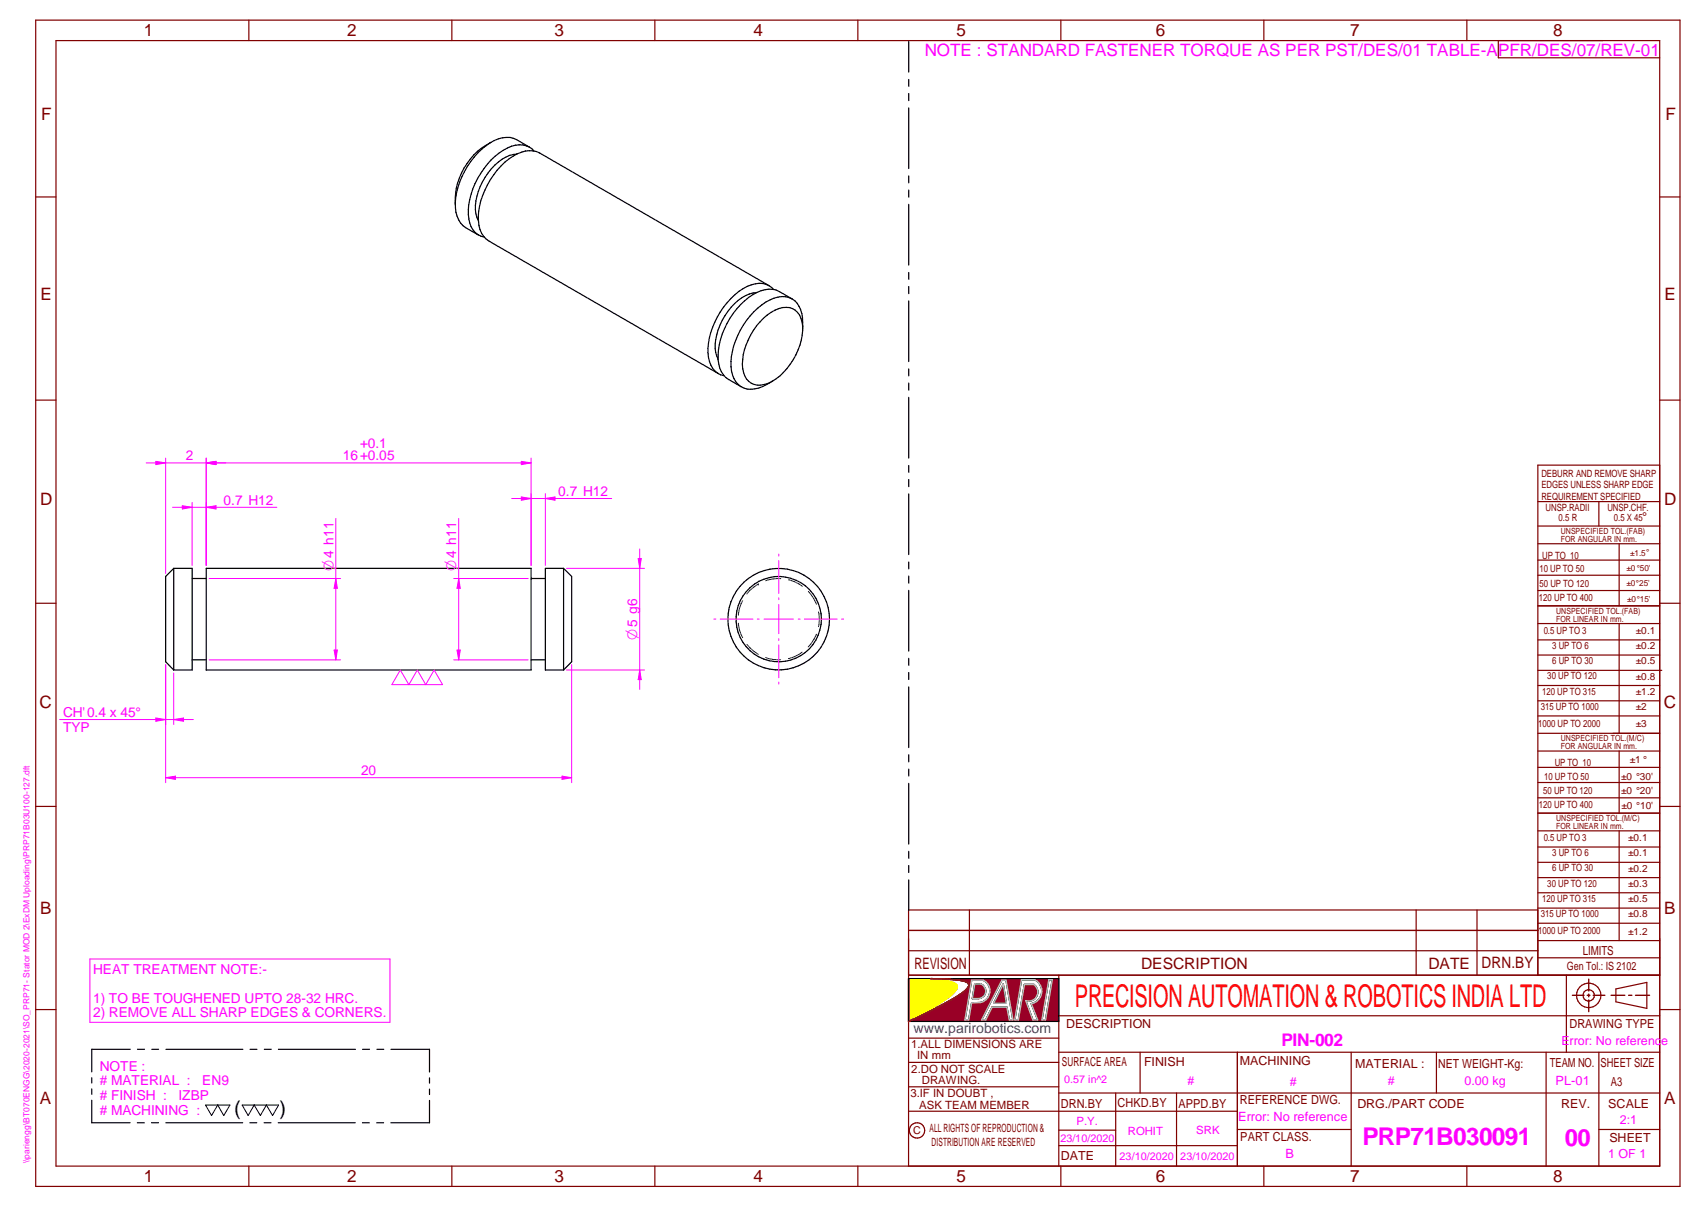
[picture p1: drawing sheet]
<svg xmlns="http://www.w3.org/2000/svg" width="420mm" height="297mm" viewBox="0 0 420 297" stroke-linecap="round" stroke-linejoin="round" font-family="sans-serif">
<g fill="none" stroke="#800000" stroke-width=".3">
<path d="M8.8 5h405v287h-405zM13.8 10h395v277h-395zM61.3 5v5M111.3 5v5M161.3 5v5M211.3 5v5M261.3 5v5M311.3 5v5M361.3 5v5M8.8 48.5h5M408.8 48.5h5M8.8 98.5h5"/>
<path d="M408.8 98.5h5M8.8 148.5h5M408.8 148.5h5M8.8 198.5h5M408.8 198.5h5M223.8 240h185M223.8 231v56M260.8 240v47M385.8 240v19M8.8 248.5h5M223.8 255.5h37M260.8 250h148"/>
<path d="M260.8 259h148M280.8 259v10M304.7 259v28M332.8 259v28M353.8 259v10M380.8 259v28M393.8 259v28M398 243.4l7.6-1.6v6.4l-7.6-1.7zM408.8 248.5h5M223.8 261.5h37M223.8 267.5h37M223.8 273.5h80.9"/>
<path d="M260.8 269h148M260.8 278.1h14M274.8 269v18M289.8 269v18M304.7 278h28.1M393.8 278h15M61.3 287v5M111.3 287v5M161.3 287v5M211.3 287v5M260.8 281.9h43.9M261.3 287v5"/>
<path d="M311.3 287v5M361.3 287v5"/>
<circle cx="391.3" cy="244.9" r="1.41"/>
<circle cx="391.3" cy="245" r="3"/>
<circle cx="225.9" cy="278.2" r="1.89"/>
</g>
<path d="M387.3 244.9h2.8M390.9 244.9h.7M391.3 241v2.9M391.3 244.6v.7M391.3 246.1v2.9M392.4 244.9h2.9M396.8 244.9h3.4M401.1 244.9h.8M402.8 244.9h3.5" fill="none" stroke="#800000" stroke-width=".34"/>
<path d="M239.3 241.2h2.8a2.94 2.94 0 0 1 1.7 3 2.94 2.94 0 0 1-2.2 2.5l-2.3 .1-.7 4.2h-1zM246.7 241.2h1.1l1.7 9.8h-.9l-.6-3.1h-3.7l-1.5 3.1h-1zM251.6 241.1h3.2a3.2 3.2 0 0 1 1.7 3.3 3.2 3.2 0 0 1-2.5 2.6l1.6 4h-1.2l-1.8-4.7a2.25 2.25 0 0 0 2.8-1.2 2.25 2.25 0 0 0-.8-2.8h-2.3l-1.5 8.7h-.9zM258.3 241.1h.9l-1.7 9.9h-.9z" fill="none" stroke="#991b1e" stroke-width=".34"/>
<path d="M240.1 242.1h1.4a1.85 1.85 0 0 1 1.2 2.1 1.85 1.85 0 0 1-1.7 1.5h-1.5z" fill-rule="evenodd" fill="#990026"/>
<path d="M240.1 242.1h1.4a1.85 1.85 0 0 1 1.2 2.1 1.85 1.85 0 0 1-1.7 1.5h-1.5z" fill="none" stroke="#991b1e" stroke-width=".34"/>
<path d="M247.1 242.2l.8 4.7h-3.2z" fill="#990026"/>
<path d="M247.1 242.2l.8 4.7h-3.2z" fill="none" stroke="#991b1e" stroke-width=".34"/>
<path d="M238.4 241.9l-.2-.1a28.1 28.1 0 0 0-8.9-1l5 .8a1.37 1.37 0 0 1 1.3 1.8l-1.3 1.5-1.8 1.4-8.7 5.1 10.6-5.4a11.3 11.3 0 0 0 4.1-3.1l.1-.6-.2-.4M239.3 241.2h2.8a2.94 2.94 0 0 1 1.7 3 2.94 2.94 0 0 1-2.2 2.5l-2.3 .1-.7 4.2h-1zM240.1 242.1h1.4a1.85 1.85 0 0 1 1.2 2.1 1.85 1.85 0 0 1-1.7 1.5h-1.5zM246.7 241.2h1.1l1.7 9.8h-.9l-.6-3.1h-3.7l-1.5 3.1h-1zM247.1 242.2l.8 4.7h-3.2zM251.6 241.1h3.2a3.2 3.2 0 0 1 1.7 3.3 3.2 3.2 0 0 1-2.5 2.6l1.6 4h-1.2l-1.8-4.7a2.25 2.25 0 0 0 2.8-1.2 2.25 2.25 0 0 0-.8-2.8h-2.3l-1.5 8.7h-.9zM258.3 241.1h.9l-1.7 9.9h-.9z" fill="none" stroke="#000" stroke-width=".34"/>
<g fill="#000">
<circle cx="235.4" cy="242.2" r=".17"/>
<circle cx="238.4" cy="241.9" r=".17"/>
</g>
<path d="M240.1 242.1h1.4a1.85 1.85 0 0 1 1.2 2.1 1.85 1.85 0 0 1-1.7 1.5h-1.5zM247.1 242.2l.8 4.7h-3.2z" fill="none" stroke="#c0c0c0" stroke-width=".34"/>
<path d="M223.8 240.8h5.5l4.1 .6a2.33 2.33 0 0 1 2.3 1.5l-.6 1.2-2.2 1.9-3.2 2-5.9 3.4z" fill-rule="evenodd" fill="#ff0"/>
<path d="M235.5 242.3l.2 .3v.6l-1.4 1.7-3.8 2.7-6.7 3.8" fill="none" stroke="#f1eb1f" stroke-width=".34"/>
<circle cx="235.5" cy="242.3" r=".17" fill="#f1eb1f"/>
<path d="M235.4 242.2l-1.1-.6-3.5-.6-1.5-.2h-5.5v10.6" fill="none" stroke="#f1eb1f" stroke-width=".34"/>
<path d="M229.3 240.8l4.3 .7 1.3 .4a1.06 1.06 0 0 1 .8 .7 1.06 1.06 0 0 1-.3 1.1l-1.6 1.6-2.8 1.9-7.2 4.2" fill="none" stroke="#ff0" stroke-width=".34"/>
<path d="M223.8 240.8v10.6" fill="none" stroke="#000" stroke-width=".34"/>
<path d="M223.8 240.8v10.6" fill="none" stroke="#000" stroke-width=".3"/>
<path d="M229.3 240.8l7.2 .5 1.8 .5 .3 .3v.5l-.4 .7-.8 .7-2.4 1.7-5.3 2.8-5.9 2.9h37v-10.6zM246.7 241.2h1.1l1.7 9.8h-.9l-.6-3.1h-3.7l-1.5 3.1h-1zM239.3 241.2h2.8a2.94 2.94 0 0 1 1.7 3 2.94 2.94 0 0 1-2.2 2.5l-2.3 .1-.7 4.2h-1zM251.6 241.1h3.2a3.2 3.2 0 0 1 1.7 3.3 3.2 3.2 0 0 1-2.5 2.6l1.6 4h-1.2l-1.8-4.7a2.25 2.25 0 0 0 2.8-1.2 2.25 2.25 0 0 0-.8-2.8h-2.3l-1.5 8.7h-.9zM258.3 241.1h.9l-1.7 9.9h-.9z" fill-rule="evenodd" fill="#990026"/>
<g fill="none" stroke="#000" stroke-width=".3">
<path d="M223.8 10.2v7.5M223.8 19.6v1.7M121 35a16.3 16.3 0 0 0-8.9 15.3M127.3 37.9a9.8 9.8 0 0 0-7.1 4.6 14.3 14.3 0 0 0-3 10.2l.6 1.6M130.4 36.2l-3.2-1.8a7 7 0 0 0-7.5 1.5 19.5 19.5 0 0 0-7.5 15.3 6 6 0 0 0 2.5 4.8l3.2 1.9M130.4 36.2l1.1 1M130.4 36.2a6.1 6.1 0 0 0-6.4 .8 19.2 19.2 0 0 0-8.7 15.8 5.3 5.3 0 0 0 4 5.6M223.8 23v1.8M223.8 26.5v15M223.8 43.3v1.7M223.8 46.8v1.7M223.8 50.3v14.9"/>
<path d="M186.3 72a9.8 9.8 0 0 0-7 4.6 14.3 14.3 0 0 0-3 10.1l.6 1.7M189.4 70.3l1.2 .9M189.4 70.3a7 7 0 0 0-7.4 1.4 19.7 19.7 0 0 0-7.6 15.2 5.3 5.3 0 0 0 3.9 5.6M189.4 70.3l-56.5-32.7a7 7 0 0 0-7.6 1.5 19.6 19.6 0 0 0-7.5 15.3 5.7 5.7 0 0 0 2.6 4.9l56.5 32.6M195.1 73.6a6.3 6.3 0 0 1 2.6 5.7 16.1 16.1 0 0 1-8.5 15 4.2 4.2 0 0 1-6.3-3.6 15.9 15.9 0 0 1 8-14.4 4.2 4.2 0 0 1 6.4 2.1l.4 1.9M195.1 73.6a5.6 5.6 0 0 0-5.4 .2 18.9 18.9 0 0 0-9.7 16.4 5.3 5.3 0 0 0 4 5.6 9.1 9.1 0 0 0 6.3-2M195.1 73.6l-3.2-1.8a7.1 7.1 0 0 0-7.5 1.4 19.5 19.5 0 0 0-7.5 15.3 5.9 5.9 0 0 0 2.5 4.9l3.2 1.8M223.8 67.1v1.6M223.8 70.5v1.8M223.8 74v15M223.8 90.8v1.7M223.8 94.3v1.7"/>
<path d="M223.8 97.8v14.9M223.8 114.6v1.6M223.8 118v1.8M42.8 139.9l-2 2v21l2 2M42.8 139.9v25M42.8 139.9h4.5v25h-4.5M50.8 139.9h80v25h-80zM138.8 139.9l2 2v21l-2 2M138.8 139.9v25M138.8 139.9h-4.5v25h4.5M223.8 121.5v15M223.8 138.3v1.7"/>
<path d="M47.3 142.4h3.5M130.8 142.4h3.5M223.8 141.8v1.7M223.8 145.3v14.9M47.3 162.4h3.5M130.8 162.4h3.5M223.8 162v1.7M223.8 165.5v1.7M223.8 169v15M223.8 185.8v1.7M223.8 189.3v1.7M223.8 192.8v14.9"/>
<path d="M223.8 209.5v1.7M223.8 213v1.7M223.8 216.5v7.5M32.1 258.2h-9.5v5.6M33.9 258.2h1.7M37.4 258.2h1.7M40.9 258.2h18.9M61.6 258.2h1.7M65.1 258.2h1.7M68.6 258.2h18.9M89.3 258.2h1.7M92.8 258.2h1.7"/>
<path d="M96.3 258.2h9.5v5.6M223.8 240.8h37v10.6h-37M22.6 270.8v5.5h9.4M22.6 265.2v1.3M22.6 268v1.3M33.8 276.3h1.7M37.3 276.3h1.7M40.8 276.3h19M61.5 276.3h1.7M65.1 276.3h1.6M68.5 276.3h19M89.3 276.3h1.7"/>
<path d="M92.8 276.3h1.7M105.8 270.8v5.5h-9.5M105.8 265.3v1.3M105.8 268v1.4"/>
</g>
<g fill="none" stroke="#991b1e" stroke-width=".34">
<path d="M223.8 251.4l5.9-2.9 5.3-2.8-5.1 2.7zM229.3 240.8l5.6 .3zM234.8 241.1l2.9 .5M234.9 241.1l2.8 .5M236 245l-1 .7M236 245l-1.1 .7M237.5 243.9l-1.5 1.1M237.7 241.6h.2a.9 .9 0 0 1 .7 1M237.7 241.6l.8 .4 .1 .3M238.3 243.2l-.8 .7M238.4 243l-.1 .1M238.5 242.7l-.9 1.1"/>
<path d="M238.5 242.7v.2M238.6 242.5l-.1 .2"/>
</g>
<path d="M239.3 241.2h2.8a2.94 2.94 0 0 1 1.7 3 2.94 2.94 0 0 1-2.2 2.5l-2.3 .1-.7 4.2h-1zM246.7 241.2h1.1l1.7 9.8h-.9l-.6-3.1h-3.7l-1.5 3.1h-1zM251.6 241.1h3.2a3.2 3.2 0 0 1 1.7 3.3 3.2 3.2 0 0 1-2.5 2.6l1.6 4h-1.2l-1.8-4.7a2.25 2.25 0 0 0 2.8-1.2 2.25 2.25 0 0 0-.8-2.8h-2.3l-1.5 8.7h-.9zM258.3 241.1h.9l-1.7 9.9h-.9z" fill="none" stroke="#c0c0c0" stroke-width=".34"/>
<g fill="none" stroke="#800000" stroke-width=".3">
<path d="M394.7 10h-25.7v4.2h39.8M378.7 114.5h30.1v125.5h-30.1zM378.7 123.4h30.1M378.7 133.8h30.1M378.7 137.8h30.1M378.7 129.5h30.1M393.8 123.4v6.1M398.8 133.8v15.3M378.7 141.6h30.1M378.7 145.3h30.1M378.7 149.1h30.1M378.7 153.5h30.1"/>
<path d="M378.7 157.5h30.1M398.8 153.5v27M378.7 161.2h30.1M378.7 165h30.6M378.7 168.7h30.1M378.7 172.5h30.1M378.7 176.2h30.1M378.7 184.8h30.1M378.7 188.8h30.1M378.7 192.6h30.1M378.7 196.3h30.1M378.7 180.5h30.1"/>
<path d="M398.8 184.8v15.3M378.7 200.1h30.1M378.7 204.5h30.1M378.7 208.4h30.1M378.7 212.2h30.1M378.7 216h30.1M378.7 219.7h30.1M398.8 204.5v27M223.8 229h154.9M223.8 234h154.9M238.7 223.9v16M348.8 223.9v16"/>
<path d="M363.8 223.9v16M378.7 223.9h-154.9v16M378.7 223.5h30.1M378.7 227.2h30.1M378.7 231.5h30.1M378.7 235.7h30.1"/>
</g>
<path d="M38.4 113.5l2.4 .4-2.4 .4zM40.8 112.7v28.4M50.8 112.7v26.4" fill="none" stroke="#f0f" stroke-width=".25"/>
<path d="M38.4 113.5l2.4 .4-2.4 .4z" fill="#f0f"/>
<path d="M50.8 113.9l2.4-.4v.8z" fill="none" stroke="#f0f" stroke-width=".25"/>
<path d="M50.8 113.9l2.4-.4v.8z" fill="#f0f"/>
<path d="M36 113.9h19.6M47.3 123.7v15.4M50.8 123.7v15.4M50.8 124.8l2.4-.3v.8z" fill="none" stroke="#f0f" stroke-width=".25"/>
<path d="M50.8 124.8l2.4-.3v.8z" fill="#f0f"/>
<path d="M44.9 124.5l2.4 .3-2.4 .5z" fill="none" stroke="#f0f" stroke-width=".25"/>
<path d="M44.9 124.5l2.4 .3-2.4 .5z" fill="#f0f"/>
<path d="M42.5 124.8h25.7M128.4 122.3l2.4 .4-2.4 .4zM130.8 121.5v17.6M134.3 121.5v17.6" fill="none" stroke="#f0f" stroke-width=".25"/>
<path d="M128.4 122.3l2.4 .4-2.4 .4z" fill="#f0f"/>
<path d="M134.3 122.7l2.4-.4v.8z" fill="none" stroke="#f0f" stroke-width=".25"/>
<path d="M134.3 122.7l2.4-.4v.8z" fill="#f0f"/>
<path d="M126 122.7h24.7M40.8 163.6v29M140.8 163.6v29M40.8 191.4l2.4-.4v.8z" fill="none" stroke="#f0f" stroke-width=".25"/>
<path d="M40.8 191.4l2.4-.4v.8z" fill="#f0f"/>
<path d="M138.4 191l2.4 .4-2.4 .4z" fill="none" stroke="#f0f" stroke-width=".25"/>
<path d="M138.4 191l2.4 .4-2.4 .4z" fill="#f0f"/>
<path d="M139.5 139.9h19.2M157.2 137.5h.7l-.3 2.4zM139.5 164.9h19.2M40.8 191.4h100" fill="none" stroke="#f0f" stroke-width=".25"/>
<path d="M157.2 137.5h.7l-.3 2.4z" fill="#f0f"/>
<path d="M157.6 164.9l.3 2.4h-.7z" fill="none" stroke="#f0f" stroke-width=".25"/>
<path d="M157.6 164.9l.3 2.4h-.7z" fill="#f0f"/>
<path d="M157.6 135.1v34.6M51.5 142.4h32.4M82.3 160h.8l-.4 2.4zM51.5 162.4h32.4" fill="none" stroke="#f0f" stroke-width=".25"/>
<path d="M82.3 160h.8l-.4 2.4z" fill="#f0f"/>
<path d="M82.7 142.4l.4 2.4h-.8z" fill="none" stroke="#f0f" stroke-width=".25"/>
<path d="M82.7 142.4l.4 2.4h-.8z" fill="#f0f"/>
<path d="M82.7 127.6v34.8M111.7 142.4h18.4M112.6 160h.8l-.4 2.4zM111.7 162.4h18.4" fill="none" stroke="#f0f" stroke-width=".25"/>
<path d="M112.6 160h.8l-.4 2.4z" fill="#f0f"/>
<path d="M113 142.4l.4 2.4h-.8z" fill="none" stroke="#f0f" stroke-width=".25"/>
<path d="M113 142.4l.4 2.4h-.8z" fill="#f0f"/>
<g fill="none" stroke="#f0f" stroke-width=".25">
<path d="M50.8 112.7v26.4M50.8 113.9l2.4-.4v.8zM130.8 112.7v26.4M113 127.6v34.8M191.8 136.4v.5M191.8 138v8M175.8 152.4h.5M177.4 152.4h8.1M186.5 152.4h.5M188.2 152.4h7.2M191.8 147.1v.5M191.8 148.8v7.2"/>
<path d="M191.8 157.2v.4M191.8 158.7v8.1M196.6 152.4h.5M198.1 152.4h8.1M207.3 152.4h.5M191.8 167.9v.5"/>
</g>
<g fill="none" stroke="#000" stroke-width=".3">
<circle cx="191.8" cy="152.4" r="12.5"/>
<circle cx="191.8" cy="152.4" r="10.5"/>
</g>
<path d="M181.9 153.4a8 8 0 0 0 1 3.5M182.9 147.8a7.9 7.9 0 0 0-1 3.6M184 158.6l.7 .8 2.1 1.6M186.8 143.7h.1M186.8 143.7l-2.1 1.6-.8 .9M192.3 142.4a8.8 8.8 0 0 0-3.7 .5M194.2 142.7a8.3 8.3 0 0 1 3.4 1.6M199.1 145.5a9.4 9.4 0 0 1 2 3.2M201.1 156.1l-.7 1.3-1.4 1.8M201.6 150.6a7.9 7.9 0 0 1 0 3.6M188.5 161.8a8.2 8.2 0 0 0 3.8 .5M197.6 160.5a7.7 7.7 0 0 1-3.4 1.6" fill="none" stroke="#008000" stroke-width=".25"/>
<path d="M50.8 113.9l2.4-.4v.8z" fill="#f0f"/>
<path d="M128.4 113.5l2.4 .4-2.4 .4z" fill="none" stroke="#f0f" stroke-width=".25"/>
<path d="M128.4 113.5l2.4 .4-2.4 .4z" fill="#f0f"/>
<path d="M50.8 113.9h80M38.4 176.7l2.4 .4-2.4 .4zM40.8 163.6v14.7M42.8 165.6v12.7M98.6 164.9l2.1 3.6 2.1-3.6 2 3.6 2.1-3.6 2.1 3.6h-12.5zM22.1 236h73.9v15.6h-73.9z" fill="none" stroke="#f0f" stroke-width=".25"/>
<path d="M50.6 271.9h6l-1.5 2.6-1.5-2.6-1.5 2.6zM59.6 271.9h9l-1.5 2.6-1.5-2.6-1.5 2.6-1.5-2.6-1.5 2.6z" fill="none" stroke="#000" stroke-width=".25"/>
<path d="M38.4 176.7l2.4 .4-2.4 .4z" fill="#f0f"/>
<path d="M42.8 177.1l2.4-.4v.8z" fill="none" stroke="#f0f" stroke-width=".25"/>
<path d="M42.8 177.1l2.4-.4v.8z" fill="#f0f"/>
<path d="M14.7 177.1h32.9" fill="none" stroke="#f0f" stroke-width=".25"/>
<text font-size="7.7" fill="#f00" x="264.7" y="247.9">PRECISION AUTOMATION &amp; ROBOTICS INDIA LTD</text>
<text font-size="6" fill="#f0f" x="335.5" y="281.7">PRP71B030091</text>
<text font-size="5.9" fill="#f0f" x="385.4" y="282.1">00</text>
<g font-size="4.9">
<text x="57.6" y="274.3">(</text>
<text x="68.8" y="274.3">)</text>
</g>
<text font-size="4.3" fill="#f0f" x="315.6" y="257.4">PIN-002</text>
<g font-size="4.2" fill="#800000">
<text x="35.4" y="9">1</text>
<text x="85.5" y="8.9">2</text>
<text x="136.6" y="9">3</text>
<text x="185.6" y="9">4</text>
<text x="235.6" y="9">5</text>
<text x="284.6" y="8.8">6</text>
<text x="332.6" y="9">7</text>
<text x="382.6" y="9">8</text>
<text x="10.1" y="29.6">F</text>
<text x="410.2" y="29.6">F</text>
<text x="9.9" y="73.9">E</text>
<text x="409.9" y="73.9">E</text>
<text x="9.9" y="124.2">D</text>
<text x="409.9" y="124.2">D</text>
<text x="9.7" y="174.3">C</text>
<text x="409.7" y="174.3">C</text>
<text x="9.9" y="225">B</text>
<text x="409.8" y="225">B</text>
<text x="9.8" y="271.7">A</text>
<text x="409.8" y="271.7">A</text>
<text x="35.4" y="291">1</text>
<text x="85.5" y="290.9">2</text>
<text x="136.6" y="291">3</text>
<text x="185.6" y="291">4</text>
<text x="235.6" y="291">5</text>
<text x="284.6" y="290.8">6</text>
<text x="332.6" y="291">7</text>
<text x="382.6" y="291">8</text>
</g>
<g font-size="4.2" fill="#f0f">
<text x="227.7" y="13.8">NOTE : STANDARD FASTENER TORQUE AS PER PST/DES/01 TABLE-A</text>
<text x="369" y="13.7">PFR/DES/07/REV-01</text>
</g>
<g font-size="3.9" fill="#800000">
<text x="225.2" y="238.6">REVISION</text>
<text x="281" y="238.6">DESCRIPTION</text>
<text x="351.8" y="238.4">DATE</text>
<text x="364.9" y="238.3">DRN.BY</text>
</g>
<g font-size="3.7" fill="#f0f">
<text x="82.1" y="140.6" transform="rotate(-90 82.1 140.6)">O4 h11</text>
<text x="112.4" y="140.6" transform="rotate(-90 112.4 140.6)">O4 h11</text>
<text x="157" y="157.5" transform="rotate(-90 157 157.5)">O5 g6</text>
</g>
<text font-size="3.5" fill="#00f" x="224.9" y="254.3">www.parirobotics.com</text>
<g font-size="3.4" fill="#f0f">
<text x="45.8" y="113.3">2</text>
<text x="84.4" y="113.3">16+0.05</text>
<text x="88.7" y="110.2">+0.1</text>
<text x="55.1" y="124.2">0.7 H12</text>
<text x="137.5" y="122.1">0.7 H12</text>
<text x="15.5" y="176.5">CH'0.4 x 45°</text>
<text x="15.5" y="180.1">TYP</text>
<text x="88.9" y="190.8">20</text>
<text x="22.9" y="239.6">HEAT TREATMENT NOTE:-</text>
<text x="22.9" y="246.8">1) TO BE TOUGHENED UPTO 28-32 HRC.</text>
<text x="22.9" y="250.4">2) REMOVE ALL SHARP EDGES &amp; CORNERS.</text>
<text x="24.6" y="263.5">NOTE :</text>
<text x="24.6" y="267.1"># MATERIAL :</text>
<text x="49.8" y="267.1">EN9</text>
<text x="24.6" y="270.7"># FINISH :</text>
<text x="24.6" y="274.3"># MACHINING :</text>
<text x="44" y="270.7">IZBP</text>
</g>
<g font-size="3.1" fill="#800000">
<text x="404.4" y="128.3">°</text>
<text x="389.8" y="234.9">LIMITS</text>
<text x="262.6" y="253">DESCRIPTION</text>
<text x="386.5" y="253">DRAWING TYPE</text>
<text x="261.5" y="262.3">SURFACE AREA</text>
<text x="281.8" y="262.3">FINISH</text>
<text x="305.4" y="262.2">MACHINING</text>
<text x="333.8" y="262.8">MATERIAL :</text>
<text x="354.2" y="262.7">NET WEIGHT-Kg:</text>
<text x="381.7" y="262.6">TEAM NO.</text>
<text x="394.2" y="262.6">SHEET SIZE</text>
<text x="396.7" y="267.4">A3</text>
<text x="261.3" y="272.6">DRN.BY</text>
<text x="275.2" y="272.5">CHKD.BY</text>
<text x="290.3" y="272.7">APPD.BY</text>
<text x="305.4" y="271.8">REFERENCE DWG.</text>
<text x="334.3" y="272.8">DRG./PART CODE</text>
<text x="384.5" y="272.7">REV.</text>
<text x="396.1" y="272.6">SCALE</text>
<text x="305.5" y="280.8">PART CLASS.</text>
<text x="396.4" y="281.1">SHEET</text>
<text x="261.3" y="285.6">DATE</text>
</g>
<g font-size="3.1" fill="#f0f">
<text x="384.5" y="257.1">Error: No reference</text>
<text x="292.4" y="267">#</text>
<text x="317.7" y="267.2">#</text>
<text x="341.8" y="267.1">#</text>
<text x="360.7" y="267">0.00 kg</text>
<text x="383.1" y="267.1">PL-01</text>
<text x="305" y="275.9">Error: No reference</text>
<text x="398.9" y="276.5">2:1</text>
<text x="316.6" y="284.9">B</text>
<text x="396.1" y="284.9">1 OF 1</text>
</g>
<g font-size="2.8" fill="#800000">
<text x="385.9" y="238.7">Gen Tol.: IS 2102</text>
<text x="224.4" y="257.9">1.ALL DIMENSIONS ARE</text>
<text x="224.4" y="264">2.DO NOT SCALE</text>
<text x="225.9" y="260.7">IN mm</text>
<text x="227.1" y="266.8">DRAWING.</text>
<text x="224.2" y="270">3.IF IN DOUBT ,</text>
<text x="226.4" y="272.8">ASK TEAM MEMBER</text>
<text x="228.9" y="278.7">ALL RIGHTS OF REPRODUCTION &amp;</text>
<text x="229.4" y="282.1">DISTRIBUTION ARE RESERVED</text>
</g>
<g font-size="2.8" fill="#f0f">
<text x="265.1" y="276.8">P.Y.</text>
<text x="277.8" y="279.2">ROHIT</text>
<text x="294.6" y="279.1">SRK</text>
</g>
<g font-size="2.7" fill="#f0f">
<text x="262.1" y="266.5">0.57 in^2</text>
<text x="261.1" y="281">23/10/2020</text>
<text x="275.7" y="285.5">23/10/2020</text>
<text x="290.7" y="285.5">23/10/2020</text>
</g>
<text font-size="2.7" fill="#800000" x="224.9" y="279.2">C</text>
<g font-size="2.5" fill="#800000">
<text x="379.6" y="117.4">DEBURR AND REMOVE SHARP</text>
<text x="379.6" y="120.2">EDGES UNLESS SHARP EDGE</text>
<text x="379.6" y="123">REQUIREMENT SPECIFIED</text>
<text x="380.7" y="125.9">UNSP.RADII</text>
<text x="395.9" y="125.8">UNSP.CHF.</text>
<text x="383.9" y="128.3">0.5 R</text>
<text x="397.5" y="128.2">0.5 X 45</text>
<text x="379.8" y="137.5">UP TO 10</text>
<text x="379.1" y="140.9">10 UP TO 50</text>
<text x="379" y="147.9">120 UP TO 400</text>
<text x="379.2" y="144.4">50 UP TO 120</text>
<text x="380.2" y="155.9">0.5 UP TO 3</text>
<text x="402.9" y="156">±0.1</text>
<text x="382.3" y="159.7">3 UP TO 6</text>
<text x="402.9" y="159.7">±0.2</text>
<text x="381.1" y="167.2">30 UP TO 120</text>
<text x="382.3" y="163.4">6 UP TO 30</text>
<text x="402.9" y="163.5">±0.5</text>
<text x="402.9" y="167.3">±0.8</text>
<text x="379.8" y="170.9">120 UP TO 315</text>
<text x="402.9" y="171">±1.2</text>
<text x="378.8" y="178.9">1000 UP TO 2000</text>
<text x="379.5" y="174.7">315 UP TO 1000</text>
<text x="402.9" y="174.8">±2</text>
<text x="402.9" y="179">±3</text>
<text x="380.3" y="192">10 UP TO 50</text>
<text x="382.9" y="188.6">UP TO 10</text>
<text x="399.3" y="191.9">±0 °30'</text>
<text x="401.4" y="187.7">±1 °</text>
<text x="380.1" y="195.4">50 UP TO 120</text>
<text x="399.3" y="195.3">±0 °20'</text>
<text x="379" y="198.9">120 UP TO 400</text>
<text x="399.3" y="199.1">±0 °10'</text>
<text x="380.2" y="206.9">0.5 UP TO 3</text>
<text x="401" y="207">±0.1</text>
<text x="382.3" y="210.7">3 UP TO 6</text>
<text x="382.3" y="214.4">6 UP TO 30</text>
<text x="401" y="210.7">±0.1</text>
<text x="401" y="214.5">±0.2</text>
<text x="379.8" y="222">120 UP TO 315</text>
<text x="381.1" y="218.2">30 UP TO 120</text>
<text x="401" y="218.2">±0.3</text>
<text x="401" y="222">±0.5</text>
<text x="379.5" y="225.7">315 UP TO 1000</text>
<text x="401" y="225.8">±0.8</text>
<text x="378.8" y="230">1000 UP TO 2000</text>
<text x="401" y="230">±1.2</text>
</g>
<g font-size="2.1" fill="#800000">
<text x="384.4" y="131.3">UNSPECIFIED TOL.(FAB)</text>
<text x="384.4" y="133.4">FOR ANGULAR IN mm.</text>
<text x="401.5" y="136.9">±1.5°</text>
<text x="400.5" y="140.6">±0 °50'</text>
<text x="400.6" y="144.3">±0°25'</text>
<text x="400.7" y="148">±0°15'</text>
<text x="383.2" y="151">UNSPECIFIED TOL.(FAB)</text>
<text x="383.2" y="153.1">FOR LINEAR IN mm.</text>
<text x="384.4" y="182.3">UNSPECIFIED TOL.(M/C)</text>
<text x="384.4" y="184.4">FOR ANGULAR IN mm.</text>
<text x="383.2" y="202">UNSPECIFIED TOL.(M/C)</text>
<text x="383.2" y="204.1">FOR LINEAR IN mm.</text>
</g>
<text font-size="2.1" fill="#f0f" x="7.2" y="286.3" transform="rotate(-90 7.2 286.3)">\\pariengg\BT070ENGG\2020-2021\SO_PRP71- Stator MOD 2\ExDM Uploading\PRP71B03U100-127.dft</text>
</svg>
